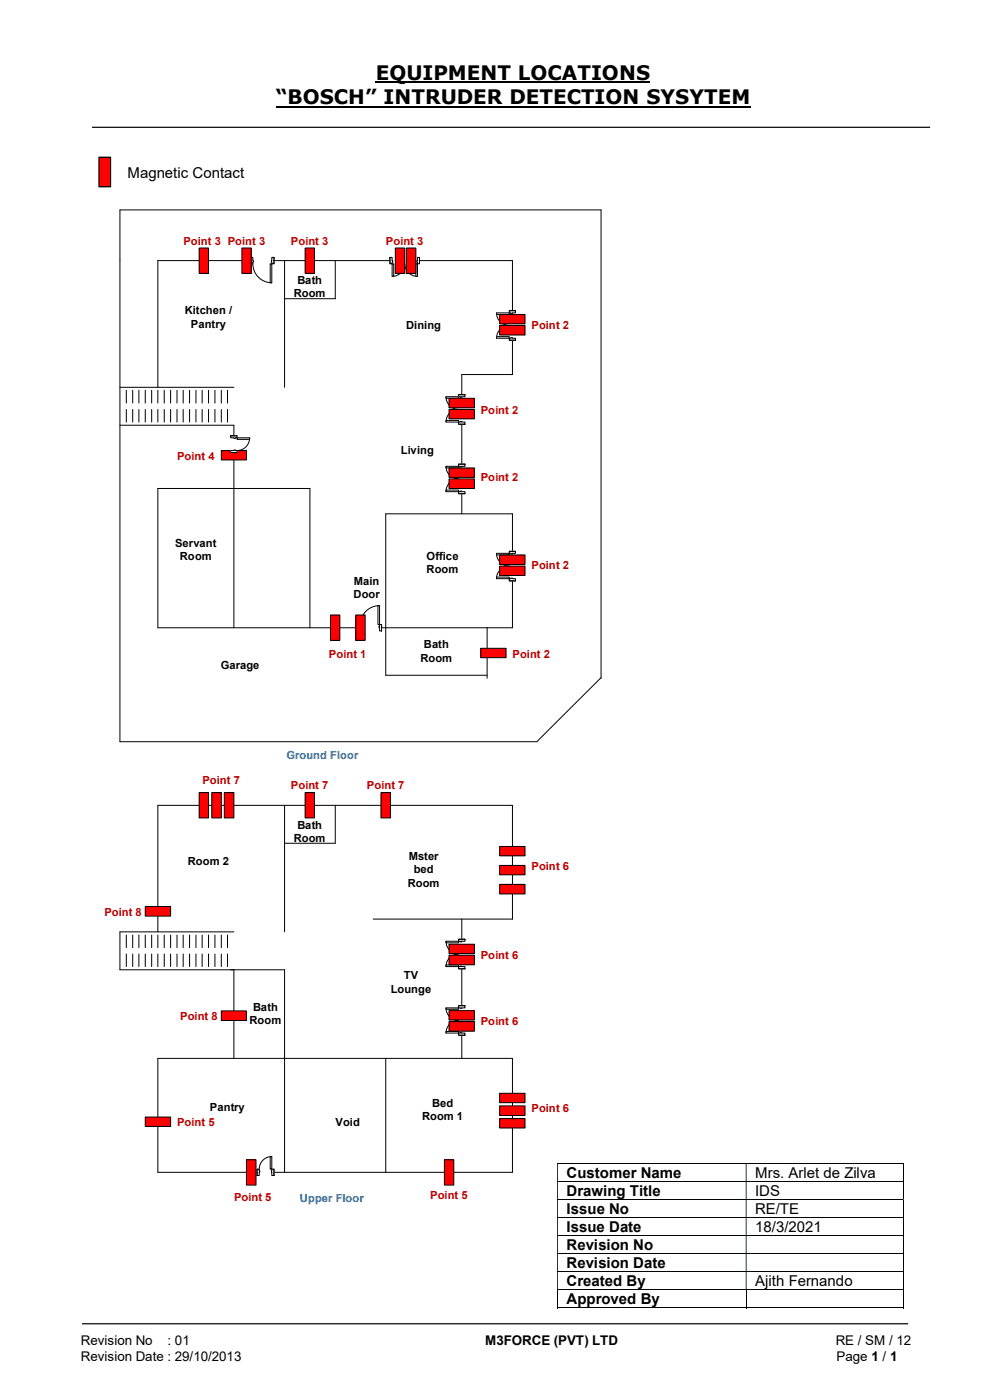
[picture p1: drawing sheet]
<svg xmlns="http://www.w3.org/2000/svg" width="210mm" height="297mm" viewBox="0 0 210 297" stroke-linecap="round" stroke-linejoin="round" font-family="sans-serif">
<path d="M79.7 17.5h58.2M58.5 22.6h100.7" fill="none" stroke="#000" stroke-width=".42"/>
<path d="M19.5 27h177.8M17.4 280.8h175.3" fill="none" stroke="#000" stroke-width=".25"/>
<g fill="none" stroke="#000" stroke-width=".21">
<path d="M118.2 246.8h73.4M118.2 250.7h73.4M118.2 254.5h73.4M118.2 258.3h73.4M191.6 246.9v3.7M191.6 250.7v3.7M191.6 254.6v3.6M191.6 258.4v3.6M118.2 262.1h73.4M118.2 265.9h73.4M118.2 269.8h73.4M118.2 273.6h73.4"/>
<path d="M118.2 277.5h40M118.3 273.7v3.8M158.3 273.7v3.8M158.4 277.5h33.2M191.6 262.2v3.7M191.6 266v3.7M191.6 269.9v3.6M191.6 273.7v3.8"/>
</g>
<g fill="#000">
<path d="M191.6 246.7h.1v.2h-.1zM118.2 246.9h.2v3.7h-.2zM158.2 246.9h.2v3.7h-.2z" fill-rule="evenodd"/>
<path d="M191.6 250.6h.1v.1h-.1zM118.2 250.7h.2v3.7h-.2zM158.2 250.7h.2v3.7h-.2z" fill-rule="evenodd"/>
<path d="M191.6 254.4h.1v.2h-.1zM118.2 254.6h.2v3.6h-.2zM158.2 254.6h.2v3.6h-.2z" fill-rule="evenodd"/>
<path d="M191.6 258.2h.1v.2h-.1zM118.2 258.4h.2v3.6h-.2zM158.2 258.4h.2v3.6h-.2z" fill-rule="evenodd"/>
<path d="M191.6 262h.1v.2h-.1zM118.2 262.2h.2v3.7h-.2zM158.2 262.2h.2v3.7h-.2z" fill-rule="evenodd"/>
<path d="M191.6 265.9h.1v.1h-.1zM118.2 266h.2v3.7h-.2zM158.2 266h.2v3.7h-.2z" fill-rule="evenodd"/>
<path d="M191.6 269.7h.1v.2h-.1zM118.2 269.9h.2v3.6h-.2zM158.2 269.9h.2v3.6h-.2z" fill-rule="evenodd"/>
</g>
<path d="M191.6 273.5h.1v.2h-.1zM191.6 277.4h.1v.1h-.1z" fill="#000"/>
<path d="M21 33.4h2.5v6.2h-2.5z" fill="#f00"/>
<path d="M21 33.4h2.5v6.2h-2.5z" fill="none" stroke="#000" stroke-width=".25"/>
<g fill="none" stroke="#000" stroke-width=".21">
<path d="M60.4 55.3v26.9M71.1 55.3v8.1h-10.7M25.4 90.2h24.2v43M25.4 82.2h24.2M26.8 82.8v2.7M26.8 86.9v2.6M28.2 82.8v2.7M28.2 86.9v2.6M29.5 82.8v2.7M29.5 86.9v2.6M30.8 82.8v2.7M30.8 86.9v2.6"/>
<path d="M32.2 82.8v2.7M32.2 86.9v2.6M33.5 82.2v-26.9h75.2v24.2h-10.7v29.5M33.5 82.8v2.7M33.5 86.9v2.6M34.8 82.8v2.7M34.8 86.9v2.6M36.2 82.8v2.7M36.2 86.9v2.6M37.5 82.8v2.7M37.5 86.9v2.6M38.9 82.8v2.7"/>
<path d="M38.9 86.9v2.6M40.2 82.8v2.7M40.2 86.9v2.6M41.6 82.8v2.7M41.6 86.9v2.6M42.9 82.8v2.7M42.9 86.9v2.6M44.2 82.8v2.7M44.2 86.9v2.6M45.6 82.8v2.7M45.6 86.9v2.6M46.9 82.8v2.7"/>
<path d="M46.9 86.9v2.6M48.3 82.8v2.7M48.3 86.9v2.6M65.7 133.2v-29.6h-32.2v29.6h75.2v-24.2h-26.9v34.3h21.5M103.3 133.2v10.7M127.5 143.8l-13.5 13.4M127.5 143.9v-99.4h-102.1v112.9h88.6M48.9 205.7h11.5v13.5M60.4 224.5h21.4"/>
</g>
<path d="M76 132.5h4.9v1.4h-4.9z" fill="#fff"/>
<path d="M76 132.5h4.9v1.4h-4.9z" fill="none" stroke="#fff" stroke-width=".21"/>
<path d="M80.5 132.5v1.4h.4v-1.4zM76 132.5h.5v1.4h-.5z" fill-rule="evenodd" fill="#fff"/>
<path d="M76.5 132.8v-.3h-.5v1.4h.5v-.7M80.5 132.8v-.3h.4v1.4h-.4v-.7" fill="none" stroke="#000" stroke-width=".21"/>
<path d="M80.4 132.8v.4h.1v-.4zM76.5 132.8h.1v.4h-.1z" fill-rule="evenodd" fill="#fff"/>
<path d="M76 132.5v1.4M76.5 132.8h.1v.4h-.1M80.5 128.5a4 4 0 0 0-4 4M80.5 132.8h-.1v.4h.1M80.9 132.5v1.4" fill="none" stroke="#000" stroke-width=".21"/>
<path d="M80.2 128.5h.3v4h-.3z" fill="#fff"/>
<path d="M80.2 128.5h.3v4h-.3z" fill="none" stroke="#000" stroke-width=".21"/>
<path d="M53.2 54.6h4.9v1.4h-4.9z" fill="#fff"/>
<path d="M53.2 54.6h4.9v1.4h-4.9z" fill="none" stroke="#fff" stroke-width=".21"/>
<path d="M57.7 54.6h.4v1.4h-.4zM53.2 54.6v1.4h.4v-1.4z" fill-rule="evenodd" fill="#fff"/>
<path d="M53.6 55.3v-.7h-.4v1.4h.4v-.4M57.7 55.3v-.7h.4v1.4h-.4v-.4" fill="none" stroke="#000" stroke-width=".21"/>
<path d="M57.6 55.3l.1 .3zM53.6 55.3v.3h.2v-.3z" fill-rule="evenodd" fill="#fff"/>
<path d="M53.2 54.6v1.4M53.6 56a4 4 0 0 0 4.1 4M53.6 55.3h.2v.3h-.2M57.7 55.3v.3M58.1 54.6v1.4" fill="none" stroke="#000" stroke-width=".21"/>
<path d="M57.3 56h.4v4h-.4z" fill="#fff"/>
<path d="M57.3 56h.4v4h-.4z" fill="none" stroke="#000" stroke-width=".21"/>
<path d="M51.3 52.6h2v5.4h-2z" fill="#f00"/>
<path d="M51.3 52.6h2v5.4h-2z" fill="none" stroke="#000" stroke-width=".21"/>
<path d="M42.2 52.6h2v5.4h-2z" fill="#f00"/>
<path d="M42.2 52.6h2v5.4h-2z" fill="none" stroke="#000" stroke-width=".21"/>
<path d="M70.1 130.5h2v5.3h-2z" fill="#f00"/>
<path d="M70.1 130.5h2v5.3h-2z" fill="none" stroke="#000" stroke-width=".21"/>
<path d="M75.5 130.5h2v5.3h-2z" fill="#f00"/>
<path d="M75.5 130.5h2v5.3h-2z" fill="none" stroke="#000" stroke-width=".21"/>
<path d="M64.7 52.6h2v5.4h-2z" fill="#f00"/>
<path d="M64.7 52.6h2v5.4h-2z" fill="none" stroke="#000" stroke-width=".21"/>
<path d="M46.9 95.6h5.4v2h-5.4z" fill="#f00"/>
<path d="M46.9 95.6h5.4v2h-5.4z" fill="none" stroke="#000" stroke-width=".21"/>
<path d="M48.9 92.5h1.4v3.5h-1.4z" fill="#fff"/>
<path d="M48.9 92.5h1.4v3.5h-1.4z" fill="none" stroke="#fff" stroke-width=".21"/>
<path d="M48.9 92.5h1.4v.4h-1.4zM48.9 95.6v.4h1.4v-.4z" fill-rule="evenodd" fill="#fff"/>
<path d="M49.6 92.9h-.7v-.4h1.4v.4h-.3M49.6 95.6h-.7v.4h1.4v-.4h-.3" fill="none" stroke="#000" stroke-width=".21"/>
<path d="M49.6 92.9h.4v.1h-.4zM49.6 95.5v.1h.4v-.1z" fill-rule="evenodd" fill="#fff"/>
<path d="M48.9 92.5h1.4M48.9 96h1.4M49.6 92.9v.1h.4v-.1M49.6 95.6v-.1h.4v.1M53 92.9a2.7 2.7 0 0 1-2.7 2.7" fill="none" stroke="#000" stroke-width=".21"/>
<path d="M50.3 92.9h2.7v.3h-2.7z" fill="#fff"/>
<path d="M50.3 92.9h2.7v.3h-2.7z" fill="none" stroke="#000" stroke-width=".21"/>
<path d="M82.7 54.6h6.3v1.4h-6.3z" fill="#fff"/>
<path d="M82.7 54.6h6.3v1.4h-6.3z" fill="none" stroke="#fff" stroke-width=".21"/>
<path d="M82.7 54.6v1.4h.5v-1.4zM88.6 54.6h.4v1.4h-.4z" fill-rule="evenodd" fill="#fff"/>
<path d="M83.2 55.3v-.7h-.5v1.4h.5v-.4M88.6 55.3v-.7h.4v1.4h-.4v-.4" fill="none" stroke="#000" stroke-width=".21"/>
<path d="M83.2 55.3v.3h.1v-.3zM88.4 55.3h.2v.3h-.2z" fill-rule="evenodd" fill="#fff"/>
<path d="M82.7 54.6v1.4M83.2 55.3h.1v.3h-.1M83.2 58.6a2.66 2.66 0 0 0 2.7-2.6 2.69 2.69 0 0 0 2.7 2.6M88.6 55.3h-.2v.3h.2M89 54.6v1.4" fill="none" stroke="#000" stroke-width=".21"/>
<path d="M88.2 56h.4v2.6h-.4z" fill="#fff"/>
<path d="M88.2 56h.4v2.6h-.4z" fill="none" stroke="#000" stroke-width=".21"/>
<path d="M83.2 56h.3v2.6h-.3z" fill="#fff"/>
<path d="M83.2 56h.3v2.6h-.3z" fill="none" stroke="#000" stroke-width=".21"/>
<path d="M86.2 52.6h2v5.4h-2z" fill="#f00"/>
<path d="M86.2 52.6h2v5.4h-2z" fill="none" stroke="#000" stroke-width=".21"/>
<path d="M108 65.9h1.4v6.3h-1.4z" fill="#fff"/>
<path d="M108 65.9h1.4v6.3h-1.4z" fill="none" stroke="#fff" stroke-width=".21"/>
<path d="M108 65.9v.5h1.3v-.5zM108 71.8h1.3v.4h-1.3z" fill-rule="evenodd" fill="#fff"/>
<path d="M108.4 66.4h-.4v-.5h1.3v.5h-.6M108.4 71.8h-.4v.4h1.3v-.4h-.6" fill="none" stroke="#000" stroke-width=".21"/>
<path d="M108.4 66.4v.1h.3v-.1zM108.4 71.6h.3v.2h-.3z" fill-rule="evenodd" fill="#fff"/>
<path d="M105.3 66.4a2.69 2.69 0 0 0 2.7 2.6 2.73 2.73 0 0 0-2.7 2.8M108 65.9h1.3M108 72.2h1.3M108.4 66.4v.1h.3v-.1M108.4 71.8v-.2h.3v.2" fill="none" stroke="#000" stroke-width=".21"/>
<path d="M105.3 71.4h2.7v.4h-2.7z" fill="#fff"/>
<path d="M105.3 71.4h2.7v.4h-2.7z" fill="none" stroke="#000" stroke-width=".21"/>
<path d="M105.3 66.4h2.7v.3h-2.7z" fill="#fff"/>
<path d="M105.3 66.4h2.7v.3h-2.7z" fill="none" stroke="#000" stroke-width=".21"/>
<path d="M106 69h5.4v2.1h-5.4z" fill="#f00"/>
<path d="M106 69h5.4v2.1h-5.4z" fill="none" stroke="#000" stroke-width=".21"/>
<path d="M97.2 83.7h1.5v6.3h-1.5z" fill="#fff"/>
<path d="M97.2 83.7h1.5v6.3h-1.5z" fill="none" stroke="#fff" stroke-width=".21"/>
<path d="M97.3 83.7v.5h1.3v-.5zM97.3 89.5h1.3v.5h-1.3z" fill-rule="evenodd" fill="#fff"/>
<path d="M97.6 84.2h-.3v-.5h1.3v.5h-.6M97.6 89.5h-.3v.5h1.3v-.5h-.6" fill="none" stroke="#000" stroke-width=".21"/>
<path d="M97.6 84.2v.1h.4v-.1zM97.6 89.4h.4v.1h-.4z" fill-rule="evenodd" fill="#fff"/>
<path d="M94.6 84.2a2.7 2.7 0 0 0 2.7 2.7 2.66 2.66 0 0 0-2.7 2.6M97.3 83.7h1.3M97.3 90h1.3M97.6 84.2v.1h.4v-.1M97.6 89.5v-.1h.4v.1" fill="none" stroke="#000" stroke-width=".21"/>
<path d="M94.6 89.2h2.7v.3h-2.7z" fill="#fff"/>
<path d="M94.6 89.2h2.7v.3h-2.7z" fill="none" stroke="#000" stroke-width=".21"/>
<path d="M94.6 84.2h2.7v.3h-2.7z" fill="#fff"/>
<path d="M94.6 84.2h2.7v.3h-2.7z" fill="none" stroke="#000" stroke-width=".21"/>
<path d="M95.2 86.9h5.4v2h-5.4z" fill="#f00"/>
<path d="M95.2 86.9h5.4v2h-5.4z" fill="none" stroke="#000" stroke-width=".21"/>
<path d="M102 137.5h5.4v2h-5.4z" fill="#f00"/>
<path d="M102 137.5h5.4v2h-5.4z" fill="none" stroke="#000" stroke-width=".21"/>
<path d="M108 117h1.4v6.2h-1.4z" fill="#fff"/>
<path d="M108 117h1.4v6.2h-1.4z" fill="none" stroke="#fff" stroke-width=".21"/>
<path d="M108 117v.4h1.3v-.4zM108 122.8h1.3v.4h-1.3z" fill-rule="evenodd" fill="#fff"/>
<path d="M108.4 117.4h-.4v-.4h1.3v.4h-.6M108.4 122.8h-.4v.4h1.3v-.4h-.6" fill="none" stroke="#000" stroke-width=".21"/>
<path d="M108.4 117.4v.1h.3v-.1zM108.4 122.6h.3v.2h-.3z" fill-rule="evenodd" fill="#fff"/>
<path d="M105.3 117.4a2.73 2.73 0 0 0 2.7 2.7 2.7 2.7 0 0 0-2.7 2.7M108 117h1.3M108.4 117.4v.1h.3v-.1M108 123.2h1.3M108.4 122.8v-.2h.3v.2" fill="none" stroke="#000" stroke-width=".21"/>
<path d="M105.3 122.4h2.7v.4h-2.7z" fill="#fff"/>
<path d="M105.3 122.4h2.7v.4h-2.7z" fill="none" stroke="#000" stroke-width=".21"/>
<path d="M105.3 117.4h2.7v.3h-2.7z" fill="#fff"/>
<path d="M105.3 117.4h2.7v.3h-2.7z" fill="none" stroke="#000" stroke-width=".21"/>
<path d="M106 120.1h5.4v2h-5.4z" fill="#f00"/>
<g fill="none" stroke="#000" stroke-width=".21">
<path d="M106 120.1h5.4v2h-5.4zM60.4 170.9v26.8M71.1 170.9v8h-10.7M26.8 198.4v2.6M28.2 198.4v2.6M29.5 198.4v2.6M30.8 198.4v2.6M32.2 198.4v2.6M33.5 198.4v2.6M34.8 198.4v2.6M36.2 198.4v2.6M37.5 198.4v2.6"/>
<path d="M38.9 198.4v2.6M40.2 198.4v2.6M41.6 198.4v2.6M42.9 198.4v2.6M44.2 198.4v2.6M45.6 198.4v2.6M46.9 198.4v2.6M48.3 198.4v2.6M49.6 197.7h-24.2v8h24.2v18.8M79.2 195h29.5v-24.1h-75.2v26.8M98 195v29.5M26.8 202.4v2.7"/>
<path d="M28.2 202.4v2.7M29.5 202.4v2.7M30.8 202.4v2.7M32.2 202.4v2.7M33.5 202.4v2.7M34.8 202.4v2.7M36.2 202.4v2.7M37.5 202.4v2.7M38.9 202.4v2.7M40.2 202.4v2.7M41.6 202.4v2.7M42.9 202.4v2.7"/>
<path d="M44.2 202.4v2.7M45.6 202.4v2.7M46.9 202.4v2.7M48.3 202.4v2.7M60.4 219.2v29.5M60.4 224.5h-26.9v24.2h75.2v-24.2h-26.9v24.2"/>
</g>
<path d="M80.8 168.1h2v5.4h-2z" fill="#f00"/>
<path d="M80.8 168.1h2v5.4h-2z" fill="none" stroke="#000" stroke-width=".21"/>
<path d="M44.9 168.1h2v5.4h-2z" fill="#f00"/>
<path d="M44.9 168.1h2v5.4h-2z" fill="none" stroke="#000" stroke-width=".21"/>
<path d="M42.2 168.1h2v5.4h-2z" fill="#f00"/>
<path d="M42.2 168.1h2v5.4h-2z" fill="none" stroke="#000" stroke-width=".21"/>
<path d="M64.7 168.1h2v5.4h-2z" fill="#f00"/>
<path d="M64.7 168.1h2v5.4h-2z" fill="none" stroke="#000" stroke-width=".21"/>
<path d="M46.9 214.5h5.4v2h-5.4z" fill="#f00"/>
<path d="M46.9 214.5h5.4v2h-5.4z" fill="none" stroke="#000" stroke-width=".21"/>
<path d="M106 179.6h5.4v2h-5.4z" fill="#f00"/>
<path d="M106 179.6h5.4v2h-5.4z" fill="none" stroke="#000" stroke-width=".21"/>
<path d="M106 187.6h5.4v2.1h-5.4z" fill="#f00"/>
<path d="M106 187.6h5.4v2.1h-5.4z" fill="none" stroke="#000" stroke-width=".21"/>
<path d="M30.8 192.3h5.4v2.1h-5.4z" fill="#f00"/>
<path d="M30.8 192.3h5.4v2.1h-5.4z" fill="none" stroke="#000" stroke-width=".21"/>
<path d="M106 231.9h5.4v2h-5.4z" fill="#f00"/>
<path d="M106 231.9h5.4v2h-5.4z" fill="none" stroke="#000" stroke-width=".21"/>
<path d="M106 237.3h5.4v2h-5.4z" fill="#f00"/>
<path d="M106 237.3h5.4v2h-5.4z" fill="none" stroke="#000" stroke-width=".21"/>
<path d="M106 183.6h5.4v2h-5.4z" fill="#f00"/>
<path d="M106 183.6h5.4v2h-5.4z" fill="none" stroke="#000" stroke-width=".21"/>
<path d="M106 234.6h5.4v2h-5.4z" fill="#f00"/>
<path d="M106 234.6h5.4v2h-5.4z" fill="none" stroke="#000" stroke-width=".21"/>
<path d="M47.6 168.1h2v5.4h-2z" fill="#f00"/>
<path d="M47.6 168.1h2v5.4h-2z" fill="none" stroke="#000" stroke-width=".21"/>
<path d="M52.3 246h2v5.4h-2z" fill="#f00"/>
<path d="M52.3 246h2v5.4h-2z" fill="none" stroke="#000" stroke-width=".21"/>
<path d="M30.8 237h5.4v2h-5.4z" fill="#f00"/>
<path d="M30.8 237h5.4v2h-5.4z" fill="none" stroke="#000" stroke-width=".21"/>
<path d="M94.3 246h2v5.4h-2z" fill="#f00"/>
<path d="M94.3 246h2v5.4h-2z" fill="none" stroke="#000" stroke-width=".21"/>
<path d="M106 117.7h5.4v2.1h-5.4z" fill="#f00"/>
<path d="M106 117.7h5.4v2.1h-5.4z" fill="none" stroke="#000" stroke-width=".21"/>
<path d="M97.2 98.5h1.5v6.2h-1.5z" fill="#fff"/>
<path d="M97.2 98.5h1.5v6.2h-1.5z" fill="none" stroke="#fff" stroke-width=".21"/>
<path d="M97.3 98.5v.4h1.3v-.4zM97.3 104.3h1.3v.4h-1.3z" fill-rule="evenodd" fill="#fff"/>
<path d="M97.6 98.9h-.3v-.4h1.3v.4h-.6M97.6 104.3h-.3v.4h1.3v-.4h-.6" fill="none" stroke="#000" stroke-width=".21"/>
<path d="M97.6 98.9v.2h.4v-.2zM97.6 104.2h.4v.1h-.4z" fill-rule="evenodd" fill="#fff"/>
<path d="M94.6 98.9a2.66 2.66 0 0 0 2.7 2.7 2.69 2.69 0 0 0-2.7 2.7M97.3 98.5h1.3M97.6 98.9v.2h.4v-.2M97.3 104.7h1.3M97.6 104.3v-.1h.4v.1" fill="none" stroke="#000" stroke-width=".21"/>
<path d="M94.6 104h2.7v.3h-2.7z" fill="#fff"/>
<path d="M94.6 104h2.7v.3h-2.7z" fill="none" stroke="#000" stroke-width=".21"/>
<path d="M94.6 98.9h2.7v.4h-2.7z" fill="#fff"/>
<path d="M94.6 98.9h2.7v.4h-2.7z" fill="none" stroke="#000" stroke-width=".21"/>
<path d="M95.2 99.3h5.4v2h-5.4z" fill="#f00"/>
<path d="M95.2 99.3h5.4v2h-5.4z" fill="none" stroke="#000" stroke-width=".21"/>
<path d="M95.2 101.6h5.4v2h-5.4z" fill="#f00"/>
<path d="M95.2 101.6h5.4v2h-5.4z" fill="none" stroke="#000" stroke-width=".21"/>
<path d="M95.2 84.5h5.4v2h-5.4z" fill="#f00"/>
<path d="M95.2 84.5h5.4v2h-5.4z" fill="none" stroke="#000" stroke-width=".21"/>
<path d="M106 66.7h5.4v2h-5.4z" fill="#f00"/>
<path d="M106 66.7h5.4v2h-5.4z" fill="none" stroke="#000" stroke-width=".21"/>
<path d="M83.9 52.6h2v5.4h-2z" fill="#f00"/>
<path d="M83.9 52.6h2v5.4h-2z" fill="none" stroke="#000" stroke-width=".21"/>
<path d="M97.2 199.3h1.5v6.2h-1.5z" fill="#fff"/>
<path d="M97.2 199.3h1.5v6.2h-1.5z" fill="none" stroke="#fff" stroke-width=".21"/>
<path d="M97.3 199.3v.4h1.3v-.4zM97.3 205.1h1.3v.4h-1.3z" fill-rule="evenodd" fill="#fff"/>
<path d="M97.6 199.7h-.3v-.4h1.3v.4h-.6M97.6 205.1h-.3v.4h1.3v-.4h-.6" fill="none" stroke="#000" stroke-width=".21"/>
<path d="M97.6 199.7v.1h.4v-.1zM97.6 205l.4 .1z" fill-rule="evenodd" fill="#fff"/>
<path d="M94.6 199.7a2.67 2.67 0 0 0 2.7 2.7 2.66 2.66 0 0 0-2.7 2.7M97.3 199.3h1.3M97.6 199.7v.1h.4v-.1M97.3 205.5h1.3M97.6 205.1h.4" fill="none" stroke="#000" stroke-width=".21"/>
<path d="M94.6 204.7h2.7v.4h-2.7z" fill="#fff"/>
<path d="M94.6 204.7h2.7v.4h-2.7z" fill="none" stroke="#000" stroke-width=".21"/>
<path d="M94.6 199.7h2.7v.3h-2.7z" fill="#fff"/>
<path d="M94.6 199.7h2.7v.3h-2.7z" fill="none" stroke="#000" stroke-width=".21"/>
<path d="M97.2 213.4h1.5v6.2h-1.5z" fill="#fff"/>
<path d="M97.2 213.4h1.5v6.2h-1.5z" fill="none" stroke="#fff" stroke-width=".21"/>
<path d="M97.3 213.4v.4h1.3v-.4zM97.3 219.2h1.3v.4h-1.3z" fill-rule="evenodd" fill="#fff"/>
<path d="M97.6 213.8h-.3v-.4h1.3v.4h-.6M97.6 219.2h-.3v.4h1.3v-.4h-.6" fill="none" stroke="#000" stroke-width=".21"/>
<path d="M97.6 213.8l.4 .1zM97.6 219.1l.4 .1z" fill-rule="evenodd" fill="#fff"/>
<path d="M94.6 213.8a2.66 2.66 0 0 0 2.7 2.7 2.66 2.66 0 0 0-2.7 2.7M97.3 213.4h1.3M97.3 219.6h1.3M97.6 213.8h.4M97.6 219.2h.4" fill="none" stroke="#000" stroke-width=".21"/>
<path d="M94.6 218.8h2.7v.4h-2.7z" fill="#fff"/>
<path d="M94.6 218.8h2.7v.4h-2.7z" fill="none" stroke="#000" stroke-width=".21"/>
<path d="M94.6 213.8h2.7v.3h-2.7z" fill="#fff"/>
<path d="M94.6 213.8h2.7v.3h-2.7z" fill="none" stroke="#000" stroke-width=".21"/>
<path d="M54.5 248h3.6v1.4h-3.6z" fill="#fff"/>
<path d="M54.5 248h3.6v1.4h-3.6z" fill="none" stroke="#fff" stroke-width=".21"/>
<path d="M57.7 248v1.4h.4v-1.4zM54.5 248h.5v1.4h-.5z" fill-rule="evenodd" fill="#fff"/>
<path d="M55 248.4v-.4h-.5v1.4h.5v-.7M57.7 248.4v-.4h.4v1.4h-.4v-.7" fill="none" stroke="#000" stroke-width=".21"/>
<path d="M57.6 248.4l.1 .3zM55 248.4h.1v.3h-.1z" fill-rule="evenodd" fill="#fff"/>
<path d="M54.5 248v1.4M55 248.4h.1v.3h-.1M57.7 245.4a2.66 2.66 0 0 0-2.7 2.6M57.7 248.4v.3M58.1 248v1.4" fill="none" stroke="#000" stroke-width=".21"/>
<path d="M57.3 245.4h.4v2.6h-.4z" fill="#fff"/>
<path d="M57.3 245.4h.4v2.6h-.4z" fill="none" stroke="#000" stroke-width=".21"/>
<path d="M95.2 200.3h5.4v2h-5.4z" fill="#f00"/>
<path d="M95.2 200.3h5.4v2h-5.4z" fill="none" stroke="#000" stroke-width=".21"/>
<path d="M95.2 202.6h5.4v2.1h-5.4z" fill="#f00"/>
<path d="M95.2 202.6h5.4v2.1h-5.4z" fill="none" stroke="#000" stroke-width=".21"/>
<path d="M95.2 214.4h5.4v2h-5.4z" fill="#f00"/>
<path d="M95.2 214.4h5.4v2h-5.4z" fill="none" stroke="#000" stroke-width=".21"/>
<path d="M95.2 216.7h5.4v2.1h-5.4z" fill="#f00"/>
<path d="M95.2 216.7h5.4v2.1h-5.4z" fill="none" stroke="#000" stroke-width=".21"/>
<g font-size="4.2">
<text x="79.7" y="17">EQUIPMENT LOCATIONS</text>
<text x="58.5" y="22.1">“BOSCH” INTRUDER DETECTION SYSYTEM</text>
</g>
<g font-size="3.2">
<text x="27.1" y="37.7">Magnetic Contact</text>
<text x="120.2" y="249.9">Customer Name</text>
<text x="160.2" y="249.9">Mrs. Arlet de Zilva</text>
<text x="120.2" y="253.7">Drawing Title</text>
<text x="120.2" y="257.5">Issue No</text>
<text x="160.2" y="253.7">IDS</text>
<text x="160.2" y="257.5">RE/TE</text>
<text x="120.2" y="261.4">Issue Date</text>
<text x="160.2" y="261.4">18/3/2021</text>
<text x="120.2" y="265.2">Revision No</text>
<text x="120.2" y="269">Revision Date</text>
<text x="120.2" y="272.8">Created By</text>
<text x="160.2" y="272.8">Ajith Fernando</text>
<text x="120.2" y="276.6">Approved By</text>
</g>
<g font-size="2.8">
<text x="17.1" y="285.4">Revision No</text>
<text x="35.5" y="285.4">: 01</text>
<text x="102.9" y="285.4">M3FORCE (PVT) LTD</text>
<text x="177.3" y="285.4">RE / SM / 12</text>
<text x="17.1" y="288.7">Revision Date : 29/10/2013</text>
<text x="177.5" y="288.7">Page 1 / 1</text>
</g>
<g font-size="2.4" fill="#c00000">
<text x="38.9" y="52">Point 3 Point 3</text>
<text x="61.7" y="52">Point 3</text>
<text x="81.9" y="52">Point 3</text>
<text x="112.7" y="69.7">Point 2</text>
<text x="102" y="87.9">Point 2</text>
<text x="37.6" y="97.6">Point 4</text>
<text x="102" y="101.9">Point 2</text>
<text x="112.7" y="120.7">Point 2</text>
<text x="69.8" y="139.5">Point 1</text>
<text x="108.7" y="139.5">Point 2</text>
<text x="42.9" y="166.4">Point 7</text>
<text x="61.7" y="167.4">Point 7</text>
<text x="77.9" y="167.4">Point 7</text>
<text x="112.7" y="184.6">Point 6</text>
<text x="22.1" y="194.3">Point 8</text>
<text x="102" y="203.4">Point 6</text>
<text x="38.2" y="216.5">Point 8</text>
<text x="102" y="217.4">Point 6</text>
<text x="37.6" y="238.9">Point 5</text>
<text x="112.7" y="235.9">Point 6</text>
<text x="49.7" y="254.7">Point 5</text>
<text x="91.3" y="254.4">Point 5</text>
</g>
<g font-size="2.4">
<text x="62.3" y="63.1">Room</text>
<text x="63.1" y="60.2">Bath</text>
<text x="39.2" y="66.6">Kitchen /</text>
<text x="40.5" y="69.5">Pantry</text>
<text x="86.1" y="69.7">Dining</text>
<text x="85" y="96.3">Living</text>
<text x="37.2" y="116">Servant</text>
<text x="38.1" y="118.9">Room</text>
<text x="90.5" y="118.7">Office</text>
<text x="75.1" y="124.1">Main</text>
<text x="90.5" y="121.6">Room</text>
<text x="75" y="127">Door</text>
<text x="89.9" y="137.5">Bath</text>
<text x="46.8" y="141.9">Garage</text>
<text x="89.2" y="140.4">Room</text>
<text x="62.3" y="178.6">Room</text>
<text x="63.1" y="175.8">Bath</text>
<text x="39.8" y="183.6">Room 2</text>
<text x="86.7" y="182.4">Mster</text>
<text x="87.8" y="185.3">bed</text>
<text x="86.5" y="188.1">Room</text>
<text x="85.7" y="207.7">TV</text>
<text x="53.7" y="214.4">Bath</text>
<text x="82.9" y="210.6">Lounge</text>
<text x="52.9" y="217.3">Room</text>
<text x="44.5" y="235.7">Pantry</text>
<text x="71.2" y="239">Void</text>
<text x="89.5" y="237.7">Room 1</text>
<text x="91.7" y="234.9">Bed</text>
</g>
<g font-size="2.4" fill="#0070c0">
<text x="60.8" y="161">Ground Floor</text>
<text x="63.6" y="255.1">Upper Floor</text>
</g>
</svg>
